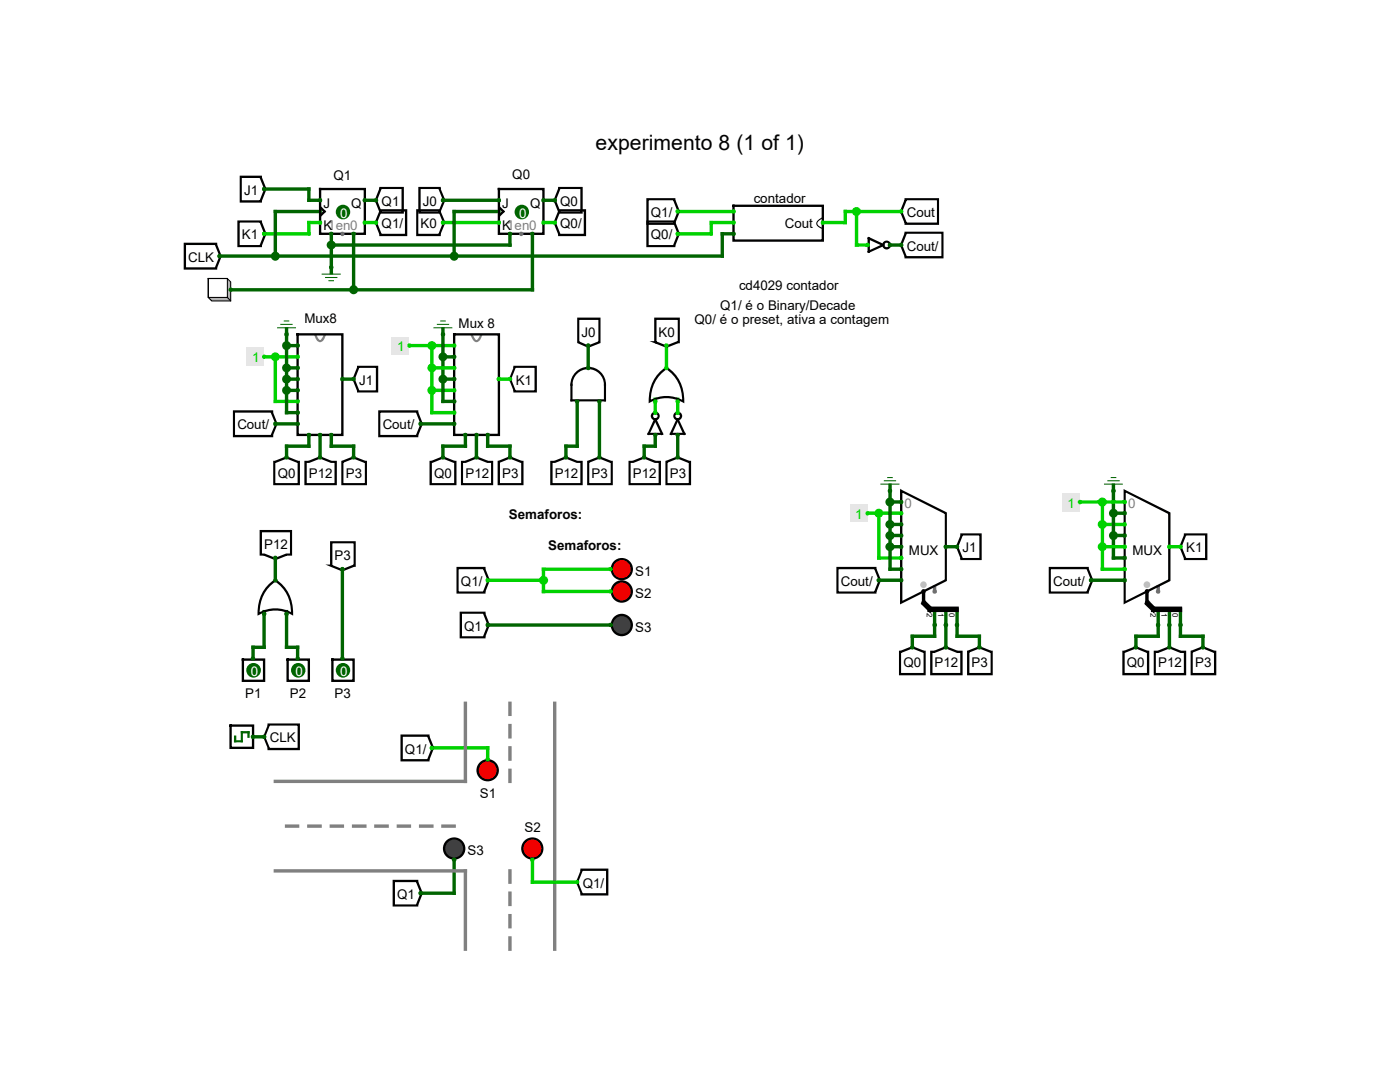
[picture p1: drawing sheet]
<svg xmlns="http://www.w3.org/2000/svg" width="279mm" height="216mm" viewBox="0 0 279 216" stroke-linecap="round" stroke-linejoin="round" font-family="sans-serif">
<g fill="none" stroke="#006400" stroke-width=".68">
<path d="M52.7 37.7h8.9v2.3h2.3M72.8 40h2.2M88.4 40h11.2M108.5 40h2.2M63.9 42.2h-9v8.9M66.1 46.7v6.6M70.6 46.7v11.1M99.6 42.2h-9v8.9M101.8 46.7v2.2h-35.7M106.3 46.7v11.1h-60.3M146.4 46.7h-2.3v4.4h-100.3M177.6 48.9h2.2"/>
<path d="M57.2 66.7v15.6h2.2M57.2 75.6h2.2M57.2 77.9h2.2M57.2 69h2.2M57.2 73.4h2.2M68.3 75.6h2.3M88.4 66.7v13.4h2.2M88.4 71.2h2.2M88.4 75.6h2.2M117.4 69v4.4M54.9 84.6h4.5M61.6 86.8v2.2h-4.4v2.3"/>
<path d="M63.9 86.8v4.5M66.1 86.8v2.2h4.5v2.3M83.9 84.6h6.7M92.9 86.8v2.2h-4.5v2.3M95.1 86.8v4.5M97.3 86.8v2.2h4.5v2.3M115.2 80.1v8.9h-2.3v2.3M119.6 80.1v11.2M130.8 86.8v2.2h-2.2v2.3M135.3 86.8v4.5M177.6 98v15.6h2.2M222.2 98v13.3h2.3"/>
<path d="M54.9 111.3v4.5M68.3 113.6v17.8M175.4 115.8h4.4M177.6 106.8h2.2M177.6 109.1h2.2M177.6 100.2h2.2M177.6 104.6h2.2M188.8 109.1h2.2M217.8 115.8h6.7M222.2 106.8h2.3M222.2 102.4h2.3M52.7 122.5v6.7h-2.2v2.2"/>
<path d="M57.2 122.5v6.7h2.2v2.2M97.3 124.7h24.6M186.5 124.7v2.3h-4.4v2.2M188.8 124.7v4.5M191 124.7v2.3h4.5v2.2M231.1 124.7v2.3h-4.4v2.2M233.4 124.7v4.5M235.6 124.7v2.3h4.5v2.2M50.5 147h2.2M90.6 171.5v6.7h-6.7"/>
</g>
<g fill="none" stroke="#00d200" stroke-width=".68">
<path d="M63.9 44.4h-2.3v2.3h-8.9M72.8 44.4h2.2M88.4 44.4h11.2M108.5 44.4h2.2M135.3 42.2h11.1M146.4 44.4h-4.5v2.3h-6.6M170.9 42.2v6.7h2.2M179.8 42.2h-11.1v2.2h-4.5M52.7 71.2h6.7M54.9 71.2v8.9h4.5M81.7 69h8.9M86.2 69v13.3h4.4"/>
<path d="M86.2 77.9h4.4M86.2 73.4h4.4M99.6 75.6h2.2M133 69v4.4M130.8 80.1v2.2M135.3 80.1v2.2M97.3 115.8h11.2M121.9 113.6h-13.4v4.4h13.4M173.1 102.4h6.7M175.4 102.4v8.9h4.4M215.5 100.2h9M220 100.2v13.4h4.5"/>
<path d="M220 109.1h4.5M220 104.6h4.5M233.4 109.1h2.2M86.2 149.2h11.1v2.3M106.3 171.5v4.5h8.9"/>
</g>
<g fill="none" stroke="#808080" stroke-width=".68">
<path d="M92.9 140.3v15.6h-38M101.8 140.3v2.2M101.8 144.8v2.2M101.8 149.2v2.3M101.8 153.7v2.2M110.7 140.3v49.1M54.9 173.8h38v15.6M57.2 164.8h2.2M61.6 164.8h2.3M66.1 164.8h2.2M70.6 164.8h2.2M75 164.8h2.3"/>
<path d="M79.5 164.8h2.2M83.9 164.8h2.3M88.4 164.8h2.2M101.8 173.8v2.2M101.8 178.2v2.3M101.8 182.7v2.2M101.8 187.2v2.2"/>
</g>
<path d="M184.3 118v2.3M228.9 118v2.3" fill="none" stroke="#000" stroke-width=".68"/>
<g fill="#00d200">
<circle cx="86.2" cy="69" r=".89"/>
<circle cx="86.2" cy="73.4" r=".89"/>
</g>
<circle cx="90.6" cy="51.1" r=".9" fill="#006400"/>
<circle cx="86.2" cy="77.9" r=".89" fill="#00d200"/>
<g fill="#006400">
<circle cx="177.6" cy="100.2" r=".9"/>
<circle cx="57.2" cy="69" r=".89"/>
<circle cx="177.6" cy="104.6" r=".9"/>
<circle cx="177.6" cy="106.9" r=".9"/>
<circle cx="57.2" cy="73.4" r=".89"/>
<circle cx="177.6" cy="109.1" r=".9"/>
<circle cx="57.2" cy="75.6" r=".89"/>
<circle cx="57.2" cy="77.9" r=".89"/>
<circle cx="222.2" cy="102.4" r=".89"/>
<circle cx="222.2" cy="106.9" r=".89"/>
<circle cx="54.9" cy="51.1" r=".9"/>
<circle cx="66.1" cy="48.9" r=".9"/>
</g>
<g fill="#00d200">
<circle cx="108.5" cy="115.8" r=".9"/>
<circle cx="175.4" cy="102.4" r=".89"/>
<circle cx="54.9" cy="71.2" r=".89"/>
<circle cx="220" cy="100.2" r=".9"/>
</g>
<circle cx="88.4" cy="71.2" r=".89" fill="#006400"/>
<circle cx="220" cy="104.6" r=".9" fill="#00d200"/>
<g fill="#006400">
<circle cx="88.4" cy="75.6" r=".89"/>
<circle cx="70.6" cy="57.8" r=".9"/>
</g>
<g fill="#00d200">
<circle cx="220" cy="109.1" r=".9"/>
<circle cx="170.9" cy="42.2" r=".9"/>
</g>
<path d="M99.6 92.2l.1 .2 2.2-.9-.1-.2-.1 .2 2.2 .9h.3v-.2h-.2v4.4h.2v-.2h-4.6v.2h.2v-4.4zM99.3 91.9v4.9h5.2v-4.9h-.5v.3l.1-.3-2.3-.9-2.3 .9 .1 .3v-.3z" fill="#000"/>
<circle cx="101.8" cy="91.3" r=".45" fill="#006400"/>
<path d="M111.6 42v.2h5.1v-.2h-.2v4.9h.2v-.2h-5.1v.2h.2v-.3l-.9-2.3-.2 .1 .2 .1 .9-2.2v-.3zM111.4 41.7v.5h.2l-.2-.1-1 2.3 1 2.3h.2h-.2v.4h5.6v-5.4z" fill="#000"/>
<circle cx="110.7" cy="44.4" r=".45" fill="#00d200"/>
<path d="M146.4 41.1h17.8v6.9h-17.8z" fill="none" stroke="#000" stroke-width=".47"/>
<path d="M163.2 44l.8-.6 .2 .2a1.12 1.12 0 0 0-1 1.3l1 .6-.1 .2a1.18 1.18 0 0 1-1.1-1.5z" fill="#000"/>
<g fill="#00d200">
<circle cx="146.4" cy="42.2" r=".45"/>
<circle cx="146.4" cy="44.4" r=".45"/>
</g>
<circle cx="146.4" cy="46.7" r=".45" fill="#006400"/>
<circle cx="164.2" cy="44.4" r=".44" fill="#00d200"/>
<path d="M41.6 55.6h3.8l.6 .7v3.7h-3.8l-.6-.6z" fill-rule="evenodd" fill="#b2b2b2"/>
<path d="M41.6 55.6h3.8v3.8h-3.8z" fill="#fff"/>
<path d="M41.6 55.6h3.8v3.8h-3.8zM45.4 59.4l.6 .6" fill="none" stroke="#000" stroke-width=".21"/>
<path d="M41.6 55.6h3.8l-.1 .1 .7 .6v3.7h-3.8l.1-.1-.7-.5h.1v-3.8zM41.4 55.5v3.9l.8 .8h3.9v-4l-.7-.7z" fill="#000"/>
<circle cx="46" cy="57.8" r=".44" fill="#006400"/>
<path d="M167.1 113.3v.3h7.6v-.3h-.2v.3l.9 2.3 .2-.1-.2-.1-.9 2.2v.3h.2v-.2h-7.6v.2h.2v-4.9zM166.9 113.1v5.3h8v-.4h-.2l.2 .1 1-2.3-1-2.3-.2 .1h.2v-.5z" fill="#000"/>
<circle cx="175.4" cy="115.8" r=".44" fill="#006400"/>
<path d="M61 92.2v.2h.7l2.3-.9-.1-.2-.1 .2 2.2 .9h1v-.2h-.2v4.4h.2v-.2h-6v.2h.2v-4.4zM60.7 91.9v4.9h6.5v-4.9h-1.1v.3l.1-.3-2.3-.9-2.3 .9v.3v-.3z" fill="#000"/>
<circle cx="63.9" cy="91.3" r=".44" fill="#006400"/>
<path d="M88.4 65.6v1.1" fill="none" stroke="#006400" stroke-width=".68"/>
<path d="M86.6 65.4h3.6M87.3 64.7h2.2M88 64.1h.9" fill="none" stroke="#006400" stroke-width=".21"/>
<circle cx="88.4" cy="66.7" r=".45" fill="#006400"/>
<circle cx="124.1" cy="124.7" r="2" fill="#404040"/>
<path d="M122.3 124.7a1.8 1.8 0 0 1 3.6 0 1.8 1.8 0 0 1-3.6 0zM121.8 124.7a2.25 2.25 0 0 0 4.5 0 2.25 2.25 0 0 0-4.5 0z" fill="#000"/>
<circle cx="121.9" cy="124.7" r=".44" fill="#006400"/>
<path d="M75.9 42v.2h5.1v-.2h-.2v4.9h.2v-.2h-5.1v.2h.3v-.3l-1-2.3-.2 .1 .2 .1 1-2.3v-.2zM75.7 41.7v.5h.2l-.2-.1-.9 2.2 .9 2.4h.2h-.2v.4h5.6v-5.4z" fill="#000"/>
<circle cx="75" cy="44.4" r=".45" fill="#00d200"/>
<path d="M115.4 63.6v.2h4.2v-.2h-.2v4.7h.2l-.1-.2-2.2 .9 .1 .2 .1-.2-2-.9-.1 .2h.2v-4.7zM115.2 63.4v5.1l2.2 .9 2.4-.9v-5.1z" fill="#000"/>
<circle cx="117.4" cy="68.9" r=".45" fill="#006400"/>
<path d="M66.1 53.3v1.1" fill="none" stroke="#006400" stroke-width=".68"/>
<path d="M64.3 54.7h3.6M65 55.4h2.2M65.7 56h.8" fill="none" stroke="#006400" stroke-width=".21"/>
<circle cx="66.1" cy="53.4" r=".44" fill="#006400"/>
<path d="M36.9 48.7v.2h6.2v-.2h-.2v.3l.9 2.2 .2-.1h-.2l-.9 2.2v.3h.2v-.3h-6.2v.3h.2v-4.9zM36.7 48.4v5.4h6.6v-.5h-.2l.2 .1 1-2.3-1-2.3-.2 .1h.2v-.5z" fill="#000"/>
<circle cx="43.8" cy="51.1" r=".44" fill="#006400"/>
<path d="M46 144.8h4.5v4.4h-4.5z" fill="none" stroke="#000" stroke-width=".47"/>
<g fill="#006400">
<path d="M46.7 146.8h.5v1.3h-.5z"/>
<path d="M46.7 147.7h1.8v.4h-1.8z"/>
<path d="M48 145.9h.5v2.2h-.5z"/>
<path d="M48 145.9h1.8v.4h-1.8z"/>
<path d="M49.4 145.9h.4v1.3h-.4z"/>
<circle cx="50.5" cy="147" r=".44"/>
</g>
<path d="M111.6 37.5v.2h4.5v-.2h-.3v4.9h.3v-.2h-4.5v.2h.2v-.3l-.9-2.2-.2 .1h.2l.9-2.2v-.3zM111.4 37.3v.4h.2l-.2-.1-1 2.4 1 2.3 .2-.1h-.2v.4h4.9v-5.3z" fill="#000"/>
<circle cx="110.7" cy="40" r=".45" fill="#006400"/>
<path d="M179.6 130v.3h.3l2.3-.9-.1-.2-.1 .2 2.3 .9h.2v-.3h-.2v4.5h.2v-.2h-4.9v.2h.2v-4.5zM179.4 129.8v4.9h5.3v-4.9h-.4v.2l.1-.2-2.2-.9-2.5 .9 .1 .2v-.2z" fill="#000"/>
<circle cx="182.1" cy="129.2" r=".44" fill="#006400"/>
<path d="M102.7 73.2v.2h4.2v-.2h-.2v4.9h.2v-.2h-4.2v.2h.2v-.2l-.9-2.3h-.2l.2 .1 .9-2.3v-.2zM102.4 73v.4h.3l-.2-.1-.9 2.3 .9 2.4 .2-.1h-.3v.4h4.7v-5.3z" fill="#000"/>
<circle cx="101.8" cy="75.6" r=".45" fill="#00d200"/>
<path d="M169.6 100.6h3.5v3.6h-3.5z" fill="#e6e6e6"/>
<circle cx="173.2" cy="102.4" r=".45" fill="#00d200"/>
<path d="M231.1 117.1v.9" fill="none" stroke="#2828ff" stroke-width=".68"/>
<circle cx="228.9" cy="116.7" r=".68" fill="#c0c0c0"/>
<path d="M224.5 98l-.1 .1 8.9 4.5 .1-.2h-.3v13.4h.3l-.1-.2-8.9 4.5 .1 .2h.2v-22.3zM224.2 97.6v23l9.4-4.7v-13.6z" fill="#000"/>
<circle cx="224.4" cy="100.2" r=".44" fill="#00d200"/>
<circle cx="224.4" cy="102.4" r=".44" fill="#006400"/>
<circle cx="224.4" cy="104.6" r=".44" fill="#00d200"/>
<circle cx="224.4" cy="106.9" r=".44" fill="#006400"/>
<circle cx="224.4" cy="109.1" r=".44" fill="#00d200"/>
<circle cx="224.4" cy="111.3" r=".44" fill="#006400"/>
<circle cx="224.4" cy="113.6" r=".44" fill="#00d200"/>
<circle cx="224.4" cy="115.8" r=".44" fill="#006400"/>
<circle cx="228.9" cy="118" r=".45" fill="#000"/>
<circle cx="231.1" cy="118" r=".44" fill="#2828ff"/>
<circle cx="233.4" cy="109.1" r=".44" fill="#00d200"/>
<path d="M129.2 44.2v.2h5.4v-.2h-.2v.3l.9 2.2h.2l-.2-.1-.9 2.2v.3h.2v-.2h-5.4v.2h.3v-4.9zM129 44v5.3h5.8v-.4h-.2l.2 .1 .9-2.3-.9-2.4-.2 .1h.2v-.4z" fill="#000"/>
<circle cx="135.2" cy="46.7" r=".44" fill="#00d200"/>
<path d="M52.1 106v.2h6v-.2h-.2v4.7h.2v-.3h-1l-2.2 .9v.2l.1-.2-2.2-.9h-.7v.3h.2v-4.7zM51.8 105.7v5.2h.9v-.2l-.1 .2 2.3 .9 2.4-.9-.1-.2v.2h1.1v-5.2z" fill="#000"/>
<circle cx="55" cy="111.3" r=".45" fill="#006400"/>
<path d="M63.9 37.7h8.9v9h-8.9z" fill="none" stroke="#000" stroke-width=".47"/>
<g fill="#006400">
<circle cx="68.4" cy="42.3" r="1.45"/>
<circle cx="70.6" cy="46.7" r=".44"/>
<circle cx="66.1" cy="46.7" r=".44"/>
</g>
<circle cx="68.3" cy="46.7" r=".45" fill="#2828ff"/>
<circle cx="63.9" cy="40" r=".44" fill="#006400"/>
<circle cx="63.9" cy="44.4" r=".44" fill="#00d200"/>
<path d="M64.1 41.5l.7 .7-.7 .7" fill="none" stroke="#000" stroke-width=".47"/>
<circle cx="72.8" cy="40" r=".44" fill="#006400"/>
<circle cx="72.8" cy="44.4" r=".44" fill="#00d200"/>
<path d="M49.1 69.4h3.6v3.6h-3.6z" fill="#e6e6e6"/>
<circle cx="52.7" cy="71.2" r=".44" fill="#00d200"/>
<path d="M222.2 96.8v1.2" fill="none" stroke="#006400" stroke-width=".68"/>
<path d="M220.4 96.6h3.6M221.1 95.9h2.3M221.8 95.3h.9" fill="none" stroke="#006400" stroke-width=".21"/>
<circle cx="222.2" cy="97.9" r=".45" fill="#006400"/>
<path d="M53.6 144.6v.2h6v-.2h-.2v4.9h.2v-.3h-6v.3h.2v-.3l-.9-2.3-.2 .1 .2 .1 .9-2.3v-.2zM53.4 144.4v.4h.2l-.2-.1-.9 2.3 .9 2.3 .2-.1h-.2v.5h6.5v-5.3z" fill="#000"/>
<circle cx="52.7" cy="147" r=".45" fill="#006400"/>
<g fill="#000">
<path d="M173.1 47.3h.5v3.2h-.5zM173.1 50.1l3.3-1.5 .2 .4-3.3 1.5zM173.3 47.2l3.3 1.6-.2 .4-3.3-1.5z"/>
<path d="M176.5 48.9a.45 .45 0 0 1 .9 0 .45 .45 0 0 1-.9 0zM176.1 48.9a.89 .89 0 0 0 1.7 0 .89 .89 0 0 0-1.7 0z"/>
</g>
<circle cx="177.6" cy="48.9" r=".44" fill="#006400"/>
<circle cx="173.2" cy="48.9" r=".45" fill="#00d200"/>
<path d="M47.6 44.2v.2h4.5v-.2h-.3v.2l.9 2.3h.3l-.3-.1-.9 2.3v.2h.3v-.2h-4.5v.2h.2v-4.9zM47.4 44v5.3h4.9v-.4h-.2l.2 .1 .9-2.3-.9-2.4-.2 .1h.2v-.4z" fill="#000"/>
<circle cx="52.7" cy="46.7" r=".45" fill="#00d200"/>
<path d="M117.4 92.2l.1 .2 2.2-.9-.1-.2-.1 .2 2.3 .9h.3v-.2h-.2v4.4h.2v-.2h-4.7v.2h.2v-4.4zM117.2 91.9v4.9h5.1v-4.9h-.4v.3l.1-.3-2.4-.9-2.3 .9 .1 .3v-.3z" fill="#000"/>
<circle cx="119.6" cy="91.3" r=".44" fill="#006400"/>
<path d="M93.9 66.8l.4-.1 .7 1.1a.95 .95 0 0 0 .8-.9l.1-.2 .4 .1a1.56 1.56 0 0 1-1.4 1.4l-.5-.4z" fill="#808080"/>
<path d="M90.6 66.7h9v20.1h-9z" fill="none" stroke="#000" stroke-width=".47"/>
<circle cx="90.6" cy="68.9" r=".46" fill="#00d200"/>
<circle cx="90.6" cy="71.2" r=".45" fill="#006400"/>
<circle cx="90.6" cy="73.4" r=".46" fill="#00d200"/>
<circle cx="90.6" cy="75.6" r=".46" fill="#006400"/>
<circle cx="90.6" cy="77.9" r=".45" fill="#00d200"/>
<circle cx="90.6" cy="80.1" r=".46" fill="#006400"/>
<circle cx="90.6" cy="82.3" r=".46" fill="#00d200"/>
<g fill="#006400">
<circle cx="90.6" cy="84.6" r=".45"/>
<circle cx="92.9" cy="86.8" r=".44"/>
<circle cx="95.1" cy="86.8" r=".44"/>
<circle cx="97.3" cy="86.8" r=".45"/>
</g>
<circle cx="99.5" cy="75.6" r=".44" fill="#00d200"/>
<circle cx="90.6" cy="169.3" r="2" fill="#404040"/>
<path d="M88.8 169.3a1.8 1.8 0 0 1 3.6 0 1.8 1.8 0 0 1-3.6 0zM88.4 169.3a2.25 2.25 0 0 0 4.5 0 2.25 2.25 0 0 0-4.5 0z" fill="#000"/>
<circle cx="90.6" cy="171.6" r=".46" fill="#006400"/>
<path d="M78.6 175.8v.2h4.7v-.2h-.2v.3l.8 2.2 .3-.1-.3-.1-.8 2.3v.3h.2v-.2h-4.7v.2h.2v-4.9zM78.4 175.6v5.3h5.1v-.4h-.2l.2 .1 .9-2.4-.9-2.3-.2 .1h.2v-.4z" fill="#000"/>
<circle cx="84" cy="178.2" r=".46" fill="#006400"/>
<circle cx="97.3" cy="153.7" r="2" fill="#f00000"/>
<path d="M95.5 153.7a1.8 1.8 0 0 1 3.6 0 1.8 1.8 0 0 1-3.6 0zM95.1 153.7a2.25 2.25 0 0 0 4.5 0 2.25 2.25 0 0 0-4.5 0z" fill="#000"/>
<circle cx="97.3" cy="151.5" r=".45" fill="#00d200"/>
<path d="M180.7 46.4v.3h7.4v-.3h-.2v5h.2v-.3h-7.4v.3h.3v-.3l-1-2.3-.2 .1 .2 .1 1-2.3v-.3zM180.5 46.2v.5h.2l-.2-.1-.9 2.2 .9 2.4 .2-.1h-.2v.5h7.8v-5.4z" fill="#000"/>
<circle cx="179.8" cy="48.9" r=".45" fill="#006400"/>
<path d="M54.7 92.2v.2h.3l2.3-.9-.1-.2-.1 .2 2.3 .9h.2v-.2h-.2v4.4h.2v-.2h-4.9v.2h.2v-4.4zM54.5 91.9v4.9h5.4v-4.9h-.5v.3l.1-.3-2.3-.9-2.3 .9v.3v-.3z" fill="#000"/>
<circle cx="57.2" cy="91.3" r=".44" fill="#006400"/>
<path d="M99.6 37.7h8.9v9h-8.9z" fill="none" stroke="#000" stroke-width=".47"/>
<g fill="#006400">
<circle cx="104.1" cy="42.3" r="1.45"/>
<circle cx="106.2" cy="46.7" r=".44"/>
<circle cx="101.8" cy="46.7" r=".45"/>
</g>
<circle cx="104" cy="46.7" r=".45" fill="#2828ff"/>
<circle cx="99.5" cy="40" r=".44" fill="#006400"/>
<circle cx="99.6" cy="44.4" r=".44" fill="#00d200"/>
<path d="M99.8 41.5l.7 .7-.7 .7" fill="none" stroke="#000" stroke-width=".47"/>
<circle cx="108.5" cy="40" r=".45" fill="#006400"/>
<circle cx="108.5" cy="44.4" r=".44" fill="#00d200"/>
<path d="M193.2 130l.1 .3 2.2-.9v-.2l-.1 .2 2.3 .9h.2v-.3h-.2v4.5h.2v-.2h-4.7v.2h.3v-4.5zM193 129.8v4.9h5.1v-4.9h-.4v.2l.1-.2-2.3-.9-2.4 .9 .1 .2v-.2z" fill="#000"/>
<circle cx="195.5" cy="129.2" r=".46" fill="#006400"/>
<path d="M113.8 76.5h.5v3.6h-.5zM114.9 74.2a3.6 3.6 0 0 1 4-.7 3.6 3.6 0 0 1 2 3.5h-.4a3.1 3.1 0 0 0-3.1-3.3 3.1 3.1 0 0 0-3.1 3.3h-.5a3.6 3.6 0 0 1 1.1-2.8zM120.5 76.5h.4v3.6h-.4zM113.8 79.7h7.1v.4h-7.1z" fill="#000"/>
<g fill="#006400">
<circle cx="117.4" cy="73.4" r=".45"/>
<circle cx="115.2" cy="80.1" r=".44"/>
<circle cx="119.6" cy="80.1" r=".44"/>
</g>
<path d="M110 92.2v.2h.8l2.2-.9-.1-.2v.2l2.2 .9h1v-.2h-.3v4.4h.3v-.2h-6.1v.2h.3v-4.4zM109.8 91.9v4.9h6.5v-4.9h-1.1v.3v-.3l-2.3-.9-2.3 .9 .1 .3v-.3z" fill="#000"/>
<circle cx="112.9" cy="91.3" r=".44" fill="#006400"/>
<path d="M66.3 131.6h4.3v4.2h-4.3z" fill="none" stroke="#000" stroke-width=".47"/>
<g fill="#006400">
<circle cx="68.4" cy="133.8" r="1.45"/>
<circle cx="68.3" cy="131.4" r=".45"/>
</g>
<path d="M66.1 108.2v.2h4.7v-.2h-.2v4.7h.2v-.3h-.3l-2.3 1 .1 .2 .1-.2-2.2-.9-.1 .4h.2v-4.9zM65.9 108v4.9h.2v-.3h-1.2l3.3 1.4 2.5-.9-.1-.2v.2h.4v-5.1z" fill="#000"/>
<circle cx="68.3" cy="113.6" r=".45" fill="#006400"/>
<path d="M91.3 113.3v.3h5.3v-.3h-.2v.3l.9 2.3 .2-.1-.2-.1-.9 2.2v.3h.2v-.2h-5.3v.2h.2v-4.9zM91.1 113.1v5.3h5.8v-.4h-.3l.3 .1 .9-2.3-.9-2.3-.3 .1h.3v-.5z" fill="#000"/>
<circle cx="97.3" cy="115.8" r=".45" fill="#00d200"/>
<path d="M185.8 130v.3h.8l2.2-.9v-.2l-.1 .2 2.3 .9h.9v-.3h-.3v4.5h.3v-.2h-6.1v.2h.3v-4.5zM185.6 129.8v4.9h6.5v-4.9h-1.1v.2l.1-.2-2.3-.9-2.4 .9 .1 .2v-.2z" fill="#000"/>
<circle cx="188.8" cy="129.2" r=".46" fill="#006400"/>
<path d="M130.8 63.6v.2h4.7v-.2h-.2v4.7h.2v-.2h-.3l-2.3 .9 .1 .2 .1-.2-2.2-.9-.1 .4h.2v-4.9zM130.6 63.4v4.9h.2v-.2h-1.2l3.4 1.3 2.3-.9v-.2v.2h.4v-5.1z" fill="#000"/>
<circle cx="133" cy="68.9" r=".44" fill="#00d200"/>
<path d="M236.5 106.6v.2h4.2v-.2h-.2v4.9h.2v-.2h-4.2v.2h.2v-.2l-.9-2.3-.2 .1 .2 .1 .9-2.3v-.3zM236.3 106.4v.4h.2h-.2l-.9 2.2 .9 2.4 .2-.1h-.2v.5h4.7v-5.4z" fill="#000"/>
<circle cx="235.6" cy="109.1" r=".45" fill="#00d200"/>
<path d="M231.1 121.6v3.1M233.4 121.6v3.1M235.6 121.6v3.1" fill="none" stroke="#006400" stroke-width=".68"/>
<g fill="#000">
<path d="M229.1 119.7l1.9 1.9-.7 .8-2-1.9zM229.7 121h6.2v1.1h-6.2z"/>
<circle cx="228.9" cy="120.2" r=".45"/>
</g>
<g fill="#006400">
<circle cx="235.6" cy="124.7" r=".45"/>
<circle cx="233.4" cy="124.7" r=".44"/>
<circle cx="231.1" cy="124.7" r=".44"/>
</g>
<path d="M116.1 173.6v.2h5.1v-.2h-.3v4.9h.3v-.3h-5.1v.3h.2v-.3l-.9-2.3-.2 .1 .2 .1 .9-2.3v-.2zM115.8 173.3v.5h.3l-.2-.1-1 2.3 1 2.3 .2-.1h-.3v.5h5.6v-5.4z" fill="#000"/>
<circle cx="115.2" cy="176" r=".44" fill="#00d200"/>
<path d="M48.5 131.6h4.2v4.2h-4.2z" fill="none" stroke="#000" stroke-width=".47"/>
<g fill="#006400">
<circle cx="50.6" cy="133.7" r="1.47"/>
<circle cx="50.5" cy="131.4" r=".44"/>
</g>
<path d="M224.2 130v.3h.3l2.3-.9-.1-.2-.1 .2 2.3 .9h.2v-.3h-.2v4.5h.2v-.2h-4.9v.2h.3v-4.5zM224 129.8v4.9h5.4v-4.9h-.5v.2l.1-.2-2.2-.9-2.4 .9 .1 .2v-.2z" fill="#000"/>
<circle cx="226.7" cy="129.2" r=".44" fill="#006400"/>
<path d="M186.5 117.1v.9" fill="none" stroke="#2828ff" stroke-width=".68"/>
<circle cx="184.3" cy="116.7" r=".66" fill="#c0c0c0"/>
<path d="M179.8 98l-.1 .1 9 4.5 .1-.2h-.2v13.4h.2l-.1-.2-9 4.5 .1 .2h.3v-22.3zM179.6 97.6v23l9.4-4.7v-13.6z" fill="#000"/>
<circle cx="179.8" cy="100.2" r=".45" fill="#006400"/>
<circle cx="179.8" cy="102.4" r=".45" fill="#00d200"/>
<g fill="#006400">
<circle cx="179.8" cy="104.6" r=".45"/>
<circle cx="179.8" cy="106.9" r=".45"/>
<circle cx="179.8" cy="109.1" r=".45"/>
</g>
<circle cx="179.8" cy="111.3" r=".45" fill="#00d200"/>
<g fill="#006400">
<circle cx="179.8" cy="113.6" r=".45"/>
<circle cx="179.8" cy="115.8" r=".45"/>
</g>
<circle cx="184.3" cy="118" r=".44" fill="#000"/>
<circle cx="186.5" cy="118" r=".45" fill="#2828ff"/>
<circle cx="188.8" cy="109.1" r=".46" fill="#006400"/>
<circle cx="106.2" cy="169.3" r="2.01" fill="#f00000"/>
<path d="M104.5 169.3a1.79 1.79 0 0 1 3.5 0 1.79 1.79 0 0 1-3.5 0zM104 169.3a2.25 2.25 0 0 0 4.5 0 2.25 2.25 0 0 0-4.5 0z" fill="#000"/>
<circle cx="106.2" cy="171.6" r=".44" fill="#00d200"/>
<path d="M62.7 66.8l.4-.1 .4 .8a.42 .42 0 0 0 .5 .3l.6-1.1 .5 .1a1.57 1.57 0 0 1-1.4 1.4l-.5-.3z" fill="#808080"/>
<path d="M59.4 66.7h8.9v20.1h-8.9z" fill="none" stroke="#000" stroke-width=".47"/>
<circle cx="59.4" cy="68.9" r=".45" fill="#006400"/>
<circle cx="59.4" cy="71.2" r=".44" fill="#00d200"/>
<g fill="#006400">
<circle cx="59.4" cy="73.4" r=".45"/>
<circle cx="59.4" cy="75.6" r=".45"/>
<circle cx="59.4" cy="77.9" r=".44"/>
</g>
<circle cx="59.4" cy="80.1" r=".45" fill="#00d200"/>
<g fill="#006400">
<circle cx="59.4" cy="82.3" r=".46"/>
<circle cx="59.4" cy="84.6" r=".44"/>
<circle cx="61.7" cy="86.8" r=".45"/>
<circle cx="63.9" cy="86.8" r=".44"/>
<circle cx="66.1" cy="86.8" r=".44"/>
<circle cx="68.3" cy="75.6" r=".45"/>
</g>
<path d="M191.9 106.6v.2h3.8v-.2h-.2v4.9h.2v-.2h-3.8v.2h.2v-.2l-.9-2.3-.2 .1 .2 .1 .9-2.3v-.3zM191.6 106.4v.4h.3h-.2l-.9 2.3 .9 2.3 .2-.1h-.3v.5h4.3v-5.4z" fill="#000"/>
<circle cx="191" cy="109.1" r=".44" fill="#006400"/>
<g fill="#000">
<path d="M133.7 86.4h3.1v.4h-3.1zM135.1 83.4l.5 .2-1.6 3.3-.4-.2zM135 83.6l.3-.2 1.6 3.3-.4 .2z"/>
<path d="M134.8 83a.45 .45 0 0 1 .9 0 .45 .45 0 0 1-.9 0zM134.4 83a.88 .88 0 0 0 1.7 0 .88 .88 0 0 0-1.7 0z"/>
</g>
<circle cx="135.2" cy="82.3" r=".45" fill="#00d200"/>
<circle cx="135.2" cy="86.8" r=".44" fill="#006400"/>
<path d="M68.3 92.2l.1 .2 2.3-.9-.1-.2-.1 .2 2.2 .9h.3v-.2h-.2v4.4h.2v-.2h-4.7v.2h.2v-4.4zM68.1 91.9v4.9h5.1v-4.9h-.4v.3l.1-.3-2.3-.9-2.4 .9 .1 .3v-.3z" fill="#000"/>
<circle cx="70.6" cy="91.3" r=".44" fill="#006400"/>
<path d="M186.5 121.6v3.1M188.8 121.6v3.1M191 121.6v3.1" fill="none" stroke="#006400" stroke-width=".68"/>
<g fill="#000">
<path d="M184.5 119.7l1.9 1.9-.8 .8-1.9-1.9zM185.1 121h6.2v1.1h-6.2z"/>
<circle cx="184.3" cy="120.2" r=".44"/>
</g>
<g fill="#006400">
<circle cx="191" cy="124.7" r=".44"/>
<circle cx="188.8" cy="124.7" r=".46"/>
<circle cx="186.5" cy="124.7" r=".45"/>
</g>
<path d="M83.3 42v.2h4.5v-.2h-.3v.2l.9 2.3 .2-.1-.2-.1-.9 2.3v.3h.3v-.2h-4.5v.2h.2v-4.9zM83.1 41.7v5.4h4.9v-.4h-.2h.1l1-2.2-1-2.4-.1 .1h.2v-.5z" fill="#000"/>
<circle cx="88.4" cy="44.4" r=".44" fill="#00d200"/>
<path d="M57.4 131.6h4.2v4.2h-4.2z" fill="none" stroke="#000" stroke-width=".47"/>
<g fill="#006400">
<circle cx="59.5" cy="133.8" r="1.45"/>
<circle cx="59.4" cy="131.4" r=".45"/>
</g>
<path d="M57.2 65.6v1.1" fill="none" stroke="#006400" stroke-width=".68"/>
<path d="M55.4 65.4h3.6M56 64.7h2.3M56.7 64.1h.9" fill="none" stroke="#006400" stroke-width=".21"/>
<circle cx="57.2" cy="66.7" r=".44" fill="#006400"/>
<path d="M78.1 67.2h3.6v3.5h-3.6z" fill="#e6e6e6"/>
<circle cx="81.7" cy="68.9" r=".45" fill="#00d200"/>
<path d="M230.5 130v.3h.7l2.3-.9-.1-.2-.1 .2 2.2 .9h1v-.3h-.2v4.5h.2v-.2h-6v.2h.2v-4.5zM230.3 129.8v4.9h6.4v-4.9h-1.1v.2l.1-.2-2.2-.9-2.4 .9v.2v-.2z" fill="#000"/>
<circle cx="233.4" cy="129.2" r=".44" fill="#006400"/>
<path d="M130.8 79.7v.4M135.3 79.7v.4" fill="none" stroke="#00d200" stroke-width=".68"/>
<path d="M131.5 74.4a8.2 8.2 0 0 0-2 6.1 6.7 6.7 0 0 1 7.1 0 7.9 7.9 0 0 0-3.6-7.3zM133 73.4l-.1 .2a7.2 7.2 0 0 1 3.2 6.5h.3v-.2a6.9 6.9 0 0 0-6.9 0l.4 .2a7.3 7.3 0 0 1 3.2-6.5z" fill="#000"/>
<g fill="#00d200">
<circle cx="133" cy="73.4" r=".44"/>
<circle cx="130.8" cy="80.1" r=".45"/>
<circle cx="135.2" cy="80.1" r=".44"/>
</g>
<path d="M92 122.3v.2h4.6v-.2h-.2v.3l.9 2.2 .2-.1-.2-.1-.9 2.3v.3h.2v-.2h-4.6v.2h.2v-4.9zM91.7 122v5.4h5.2v-.4h-.3h.3l.9-2.3-.9-2.3-.3 .1h.3v-.5z" fill="#000"/>
<circle cx="97.3" cy="124.7" r=".45" fill="#006400"/>
<path d="M52.7 122v.5M57.2 122v.5" fill="none" stroke="#006400" stroke-width=".68"/>
<path d="M53.5 116.7a8.2 8.2 0 0 0-2.1 6.2 6.7 6.7 0 0 1 7.1 0 7.9 7.9 0 0 0-3.6-7.4zM54.9 115.8l-.1 .2a7.2 7.2 0 0 1 3.3 6.5l.3-.2a6.9 6.9 0 0 0-6.9 0l.1 .2h.2a7.3 7.3 0 0 1 3.3-6.5z" fill="#000"/>
<g fill="#006400">
<circle cx="55" cy="115.8" r=".45"/>
<circle cx="52.7" cy="122.5" r=".45"/>
<circle cx="57.2" cy="122.5" r=".44"/>
</g>
<path d="M75.9 37.5v.2h4.5v-.2h-.3v4.9h.3v-.2h-4.5v.2h.3v-.2l-1-2.3-.2 .1h.2l1-2.2v-.3zM75.7 37.3v.4h.2l-.2-.1-.9 2.3 .9 2.4 .2-.1h-.2v.4h4.9v-5.3z" fill="#000"/>
<circle cx="75" cy="40" r=".45" fill="#006400"/>
<path d="M209.5 113.3v.3h7.6v-.3h-.2v.3l.9 2.3 .2-.1-.2-.1-.9 2.2v.3h.2v-.2h-7.6v.2h.2v-4.9zM209.3 113.1v5.3h8v-.4h-.2l.2 .1 .9-2.3-.9-2.3-.2 .1h.2v-.5z" fill="#000"/>
<circle cx="217.7" cy="115.8" r=".44" fill="#006400"/>
<circle cx="124.1" cy="118" r="2.01" fill="#f00000"/>
<path d="M122.3 118a1.8 1.8 0 0 1 3.6 0 1.8 1.8 0 0 1-3.6 0zM121.8 118a2.25 2.25 0 0 0 4.5 0 2.25 2.25 0 0 0-4.5 0z" fill="#000"/>
<circle cx="121.9" cy="118" r=".44" fill="#00d200"/>
<g fill="#000">
<path d="M129.2 86.4h3.1v.4h-3.1zM130.7 83.4l.4 .2-1.6 3.3-.3-.2zM130.5 83.6l.4-.2 1.5 3.3-.4 .2z"/>
<path d="M130.3 83a.45 .45 0 0 1 .9 0 .45 .45 0 0 1-.9 0zM129.9 83a.9 .9 0 0 0 1.8 0 .9 .9 0 0 0-1.8 0z"/>
</g>
<circle cx="130.8" cy="82.3" r=".46" fill="#00d200"/>
<circle cx="130.8" cy="86.8" r=".45" fill="#006400"/>
<path d="M177.6 96.8v1.2" fill="none" stroke="#006400" stroke-width=".68"/>
<path d="M175.8 96.6h3.6M176.5 95.9h2.2M177.2 95.3h.9" fill="none" stroke="#006400" stroke-width=".21"/>
<circle cx="177.6" cy="97.9" r=".44" fill="#006400"/>
<path d="M75.7 82.1v.2h7.6v-.2h-.2v.3l.8 2.3 .3-.1-.3-.1-.8 2.2v.3h.2v-.2h-7.6v.2h.2v-4.9zM75.5 81.9v5.3h8v-.4h-.2l.2 .1 .9-2.3-.9-2.3h-.2h.2v-.4z" fill="#000"/>
<circle cx="84" cy="84.6" r=".45" fill="#006400"/>
<path d="M48 35.3v.2h4.1v-.2h-.3v.3l.9 2.2 .3-.1-.3-.1-.9 2.3v.3h.3v-.2h-4.1v.2h.3v-4.9zM47.8 35.1v5.3h4.5v-.4h-.2h.2l.9-2.2-.9-2.4-.2 .1h.2v-.4z" fill="#000"/>
<circle cx="52.7" cy="37.7" r=".44" fill="#006400"/>
<path d="M71.5 73.2v.2h3.8v-.2h-.3v4.9h.3v-.2h-3.8v.2h.2v-.3l-.9-2.2h-.2l.2 .1 .9-2.2v-.3zM71.2 73v.4h.3l-.3-.1-.9 2.3 .9 2.4 .3-.1h-.3v.4h4.3v-5.3z" fill="#000"/>
<circle cx="70.6" cy="75.6" r=".44" fill="#006400"/>
<path d="M85.9 92.2v.2h.4l2.2-.9-.1-.2-.1 .2 2.3 .9h.2v-.2h-.2v4.4h.2v-.2h-4.9v.2h.3v-4.4zM85.7 91.9v4.9h5.4v-4.9h-.5v.3l.1-.3-2.3-.9-2.3 .9 .1 .3v-.3z" fill="#000"/>
<circle cx="88.4" cy="91.3" r=".45" fill="#006400"/>
<path d="M129.2 39.8v.2h5.4v-.2h-.2v.2l.9 2.3 .2-.1-.2-.1-.9 2.2v.4h.2v-.3h-5.4v.3h.3v-4.9zM129 39.5v5.4h5.8v-.5h-.2l.2 .1 .9-2.3-.9-2.3-.2 .1h.2v-.5z" fill="#000"/>
<circle cx="135.2" cy="42.2" r=".44" fill="#00d200"/>
<path d="M83.7 37.5v.2h4.1v-.2h-.3v.3l.9 2.2h.2l-.2-.1-.9 2.3v.2h.3v-.2h-4.1v.2h.2v-4.9zM83.5 37.3v5.3h4.5v-.4h-.2l.1 .1 1-2.3-1-2.4-.1 .1h.2v-.4z" fill="#000"/>
<circle cx="88.4" cy="40" r=".45" fill="#006400"/>
<path d="M237.8 130l.1 .3 2.3-.9-.1-.2-.1 .2 2.2 .9h.3v-.3h-.2v4.5h.2v-.2h-4.7v.2h.2v-4.5zM237.6 129.8v4.9h5.1v-4.9h-.4v.2l.1-.2-2.2-.9-2.5 .9 .1 .2v-.2z" fill="#000"/>
<circle cx="240.1" cy="129.2" r=".44" fill="#006400"/>
<path d="M125.6 92.2v.2h.8l2.3-.9-.1-.2-.1 .2 2.2 .9h1v-.2h-.3v4.4h.3v-.2h-6.1v.2h.3v-4.4zM125.4 91.9v4.9h6.5v-4.9h-1.1v.3l.1-.3-2.3-.9-2.4 .9 .1 .3v-.3z" fill="#000"/>
<circle cx="128.5" cy="91.3" r=".44" fill="#006400"/>
<path d="M133 92.2l.1 .2 2.2-.9v-.2l-.1 .2 2.2 .9h.3v-.2h-.2v4.4h.2v-.2h-4.7v.2h.2v-4.4zM132.8 91.9v4.9h5.1v-4.9h-.4v.3v-.3l-2.2-.9-2.4 .9 .1 .3v-.3z" fill="#000"/>
<circle cx="135.2" cy="91.3" r=".44" fill="#006400"/>
<path d="M92.2 92.2v.2h.8l2.2-.9-.1-.2-.1 .2 2.2 .9h1v-.2h-.2v4.4h.2v-.2h-6v.2h.2v-4.4zM92 91.9v4.9h6.4v-4.9h-1.1v.3l.1-.3-2.3-.9-2.3 .9 .1 .3v-.3z" fill="#000"/>
<circle cx="95.1" cy="91.3" r=".45" fill="#006400"/>
<path d="M180.7 39.8v.2h6.5v-.2h-.2v4.9h.2v-.3h-6.5v.3h.3v-.3l-1-2.3-.2 .1 .2 .1 1-2.3v-.2zM180.5 39.5v.5h.2l-.2-.1-.9 2.2 .9 2.4 .2-.1h-.2v.5h6.9v-5.4z" fill="#000"/>
<circle cx="179.8" cy="42.2" r=".45" fill="#00d200"/>
<path d="M80.1 146.8v.2h5.4v-.2h-.2v.3l.9 2.2 .2-.1-.2-.1-.9 2.3v.3h.2v-.2h-5.4v.2h.3v-4.9zM79.9 146.6v5.3h5.8v-.4h-.2l.2 .1 1-2.4-1-2.3-.2 .1h.2v-.4z" fill="#000"/>
<circle cx="86.2" cy="149.2" r=".44" fill="#00d200"/>
<circle cx="124.1" cy="113.6" r="2.02" fill="#f00000"/>
<path d="M122.3 113.6a1.8 1.8 0 0 1 3.6 0 1.8 1.8 0 0 1-3.6 0zM121.9 113.6a2.23 2.23 0 0 0 4.4 0 2.23 2.23 0 0 0-4.4 0z" fill="#000"/>
<circle cx="121.9" cy="113.6" r=".44" fill="#00d200"/>
<path d="M212 98.4h3.5v3.6h-3.5z" fill="#e6e6e6"/>
<circle cx="215.5" cy="100.2" r=".45" fill="#00d200"/>
<path d="M46.7 82.1v.2h7.6v-.2h-.2v.3l.9 2.3 .2-.1-.2-.1-.9 2.2v.3h.2v-.2h-7.6v.2h.2v-4.9zM46.5 81.9v5.3h8v-.4h-.2l.2 .1 .9-2.3-.9-2.3h-.2h.2v-.4z" fill="#000"/>
<circle cx="55" cy="84.6" r=".45" fill="#006400"/>
<text font-size="4.2" x="118.9" y="30">experimento 8 (1 of 1)</text>
<g font-size="2.7">
<text x="66.6" y="35.9">Q1</text>
<text x="102.2" y="35.7">Q0</text>
<text x="48.7" y="38.9">J1</text>
<text x="64.6" y="41.5">J</text>
<text x="70.1" y="41.5">Q</text>
<text x="76.2" y="41.1">Q1</text>
<text x="84.4" y="41.1">J0</text>
<text x="100.2" y="41.5">J</text>
<text x="105.8" y="41.5">Q</text>
<text x="111.8" y="41.1">Q0</text>
<text x="150.4" y="40.4">contador</text>
<text x="48.3" y="47.8">K1</text>
<text x="64.6" y="46">K1en0</text>
<text x="76.2" y="45.6">Q1/</text>
<text x="84" y="45.6">K0</text>
<text x="100.2" y="46">K1en0</text>
<text x="111.8" y="45.6">Q0/</text>
<text x="129.9" y="47.8">Q0/</text>
<text x="129.9" y="43.3">Q1/</text>
<text x="156.6" y="45.6">Cout</text>
<text x="181" y="43.3">Cout</text>
<text x="37.6" y="52.2">CLK</text>
<text x="181" y="50">Cout/</text>
<text x="147.5" y="57.8">cd4029 contador</text>
<text x="60.8" y="64.5">Mux8</text>
<text x="91.5" y="65.4">Mux 8</text>
<text x="138.6" y="64.7">Q0/ é o preset, ativa a contagem</text>
<text x="143.7" y="61.8">Q1/ é o Binary/Decade</text>
<text x="116.1" y="67.2">J0</text>
<text x="131.4" y="67.2">K0</text>
<text x="71.7" y="76.8">J1</text>
<text x="102.9" y="76.8">K1</text>
<text x="47.4" y="85.7">Cout/</text>
<text x="76.4" y="85.7">Cout/</text>
<text x="55.4" y="95.3">Q0</text>
<text x="61.6" y="95.3">P12</text>
<text x="69" y="95.3">P3</text>
<text x="86.6" y="95.3">Q0</text>
<text x="92.9" y="95.3">P12</text>
<text x="100.2" y="95.3">P3</text>
<text x="110.7" y="95.3">P12</text>
<text x="118.1" y="95.3">P3</text>
<text x="126.3" y="95.3">P12</text>
<text x="133.7" y="95.3">P3</text>
<text x="101.6" y="103.5">Semaforos:</text>
<text x="52.7" y="109.6">P12</text>
<text x="66.8" y="111.8">P3</text>
<text x="109.4" y="109.8">Semaforos:</text>
<text x="181.4" y="110.7">MUX</text>
<text x="192.1" y="110.2">J1</text>
<text x="226" y="110.7">MUX</text>
<text x="236.7" y="110.2">K1</text>
<text x="92" y="116.9">Q1/</text>
<text x="126.7" y="119.3">S2</text>
<text x="126.7" y="114.9">S1</text>
<text x="167.8" y="116.9">Cout/</text>
<text x="210.2" y="116.9">Cout/</text>
<text x="92.6" y="125.8">Q1</text>
<text x="126.7" y="126.1">S3</text>
<text x="180.3" y="133.2">Q0</text>
<text x="186.5" y="133.2">P12</text>
<text x="193.9" y="133.2">P3</text>
<text x="224.9" y="133.2">Q0</text>
<text x="231.1" y="133.2">P12</text>
<text x="238.5" y="133.2">P3</text>
<text x="48.9" y="139.2">P1</text>
<text x="57.9" y="139.2">P2</text>
<text x="66.8" y="139.2">P3</text>
<text x="53.9" y="148.1">CLK</text>
<text x="80.8" y="150.4">Q1/</text>
<text x="95.8" y="159.3">S1</text>
<text x="104.7" y="166">S2</text>
<text x="93.3" y="170.6">S3</text>
<text x="79.3" y="179.4">Q1</text>
<text x="116.3" y="177.1">Q1/</text>
</g>
<g font-size="2.7" fill="#fff">
<text x="67.9" y="43.5">0</text>
<text x="103.6" y="43.5">0</text>
<text x="50" y="135">0</text>
<text x="59" y="135">0</text>
<text x="67.9" y="135">0</text>
</g>
<g font-size="2.7" fill="#00d200">
<text x="79.3" y="70.1">1</text>
<text x="50.3" y="72.3">1</text>
<text x="213.1" y="101.3">1</text>
<text x="170.7" y="103.5">1</text>
</g>
<g font-size="2.7" fill="#808080">
<text x="180.5" y="101.3">0</text>
<text x="225.1" y="101.3">0</text>
</g>
<g font-size="1.6">
<text x="185" y="122.3" transform="rotate(90 185 122.3)">2</text>
<text x="187.2" y="122.3" transform="rotate(90 187.2 122.3)">1</text>
<text x="189.4" y="122.3" transform="rotate(90 189.4 122.3)">0</text>
<text x="229.6" y="122.3" transform="rotate(90 229.6 122.3)">2</text>
<text x="231.8" y="122.3" transform="rotate(90 231.8 122.3)">1</text>
<text x="234" y="122.3" transform="rotate(90 234 122.3)">0</text>
</g>
</svg>
